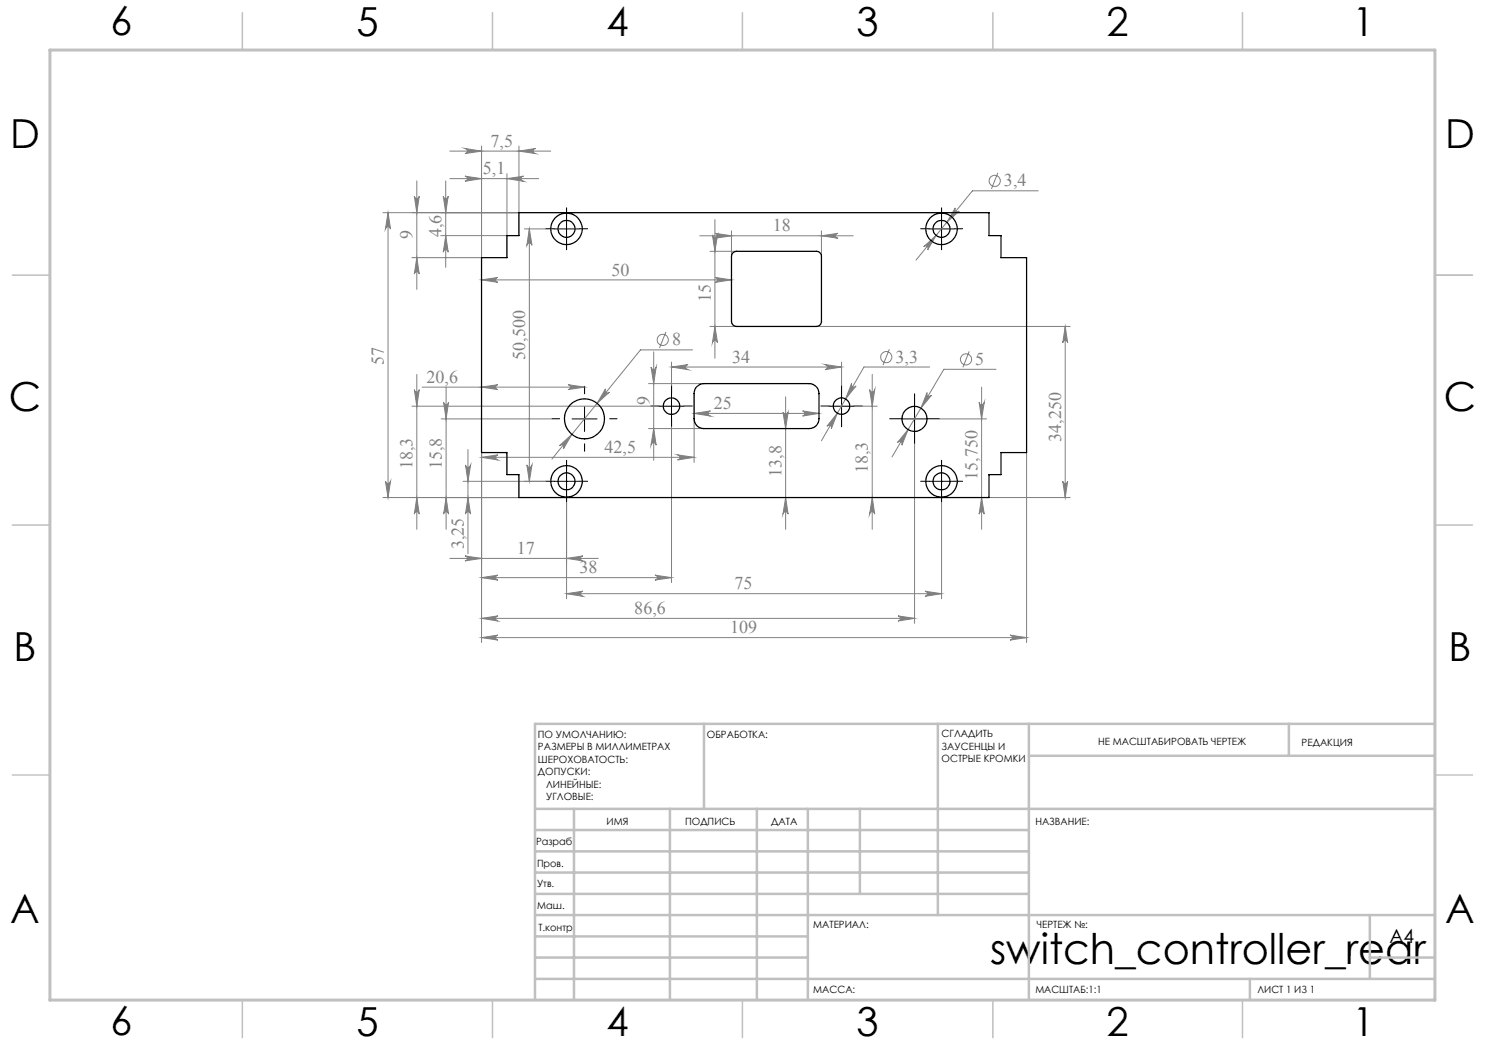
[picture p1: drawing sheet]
<svg xmlns="http://www.w3.org/2000/svg" width="297mm" height="210mm" viewBox="0 0 297 210" stroke-linecap="round" stroke-linejoin="round" font-family="sans-serif">
<g fill="none" stroke="#808080" stroke-width=".2">
<path d="M82.9 39.2a.49 .49 0 0 0 .5 .5 .49 .49 0 0 0 .5-.5l-.5 3.3zM83.4 36.2v21.7M88.7 39.2a.49 .49 0 0 0 .4 .5 .49 .49 0 0 0 .5-.5l-.5 3.3zM89.1 36.2v17.3M90 30.2h20.1M90 35.7h17.7M93 29.7l3.3 .5-3.3 .5a.51 .51 0 0 0 .5-.5 .51 .51 0 0 0-.5-.5zM93 35.2l3.3 .5-3.3 .6a.51 .51 0 0 0 .5-.6 .51 .51 0 0 0-.5-.5zM96.3 29.2v22.3h-13.9M101.4 35.7l3.3-.5a.51 .51 0 0 0-.5 .5 .51 .51 0 0 0 .5 .6zM101.4 34.7v12.4h-13.2M103.8 30.2l3.3-.5a.51 .51 0 0 0-.5 .5 .51 .51 0 0 0 .5 .5z"/>
<path d="M103.8 29.2v13.3h-27.2M199.6 34.6l-1.3 3.2M207.6 38.2h-13.1l-11.3 13.8M77.6 42.5l.5 3.3a.51 .51 0 0 0-.5-.4 .51 .51 0 0 0-.5 .4zM77.6 42.5v57M83.4 51.5l.5 3.3a.49 .49 0 0 0-.5-.5 .49 .49 0 0 0-.5 .5zM89.1 47.1l.5 3.3a.49 .49 0 0 0-.5-.5 .49 .49 0 0 0-.4 .5zM96.3 56h50M96.3 56l3.3-.5a.49 .49 0 0 0-.5 .5 .49 .49 0 0 0 .5 .5zM104.9 45.8h4.2M105.9 45.8l.5 3.3a.51 .51 0 0 0-.5-.5 .51 .51 0 0 0-.5 .5zM105.9 45.8v50.5"/>
<path d="M139.9 47.2h30.7M142 50.3h5.3M142.5 47a.51 .51 0 0 0 .5 .4 .51 .51 0 0 0 .5-.4l-.5 3.3zM143 43.9v27.7M143 46.7l3.3 .5-3.3 .5a.49 .49 0 0 0 .5-.5 .49 .49 0 0 0-.5-.5zM143 55.5l3.3 .5-3.3 .5a.49 .49 0 0 0 .5-.5 .49 .49 0 0 0-.5-.5zM146.3 46.2v5.1M164.3 47.2l3.3-.5a.49 .49 0 0 0-.5 .5 .49 .49 0 0 0 .5 .5zM164.3 46.2v5.1M184.7 49.3l2.5-2.2-1.7 2.9a.5 .5 0 0 0-.1-.7 .5 .5 0 0 0-.7 0zM191.1 41.6a.5 .5 0 0 0 .1 .7 .5 .5 0 0 0 .6-.1l-2.4 2.2zM82.9 77.9a.49 .49 0 0 0 .5 .5 .49 .49 0 0 0 .5-.5l-.5 3.3z"/>
<path d="M83.4 74.9v31M84.4 77.4h32.5M89.2 77.4v28.5M96.3 77.4l3.3-.5a.49 .49 0 0 0-.5 .5 .49 .49 0 0 0 .5 .5zM113.6 76.9l3.3 .5-3.3 .5a.49 .49 0 0 0 .5-.5 .49 .49 0 0 0-.5-.5zM121.1 77.8a.5 .5 0 0 0 .1 .7 .5 .5 0 0 0 .7-.1l-2.5 2.3zM129.7 76.7h11.1M130.2 73.4a.51 .51 0 0 0 .5 .5 .51 .51 0 0 0 .5-.5l-.5 3.3zM130.7 70.4v21.7M133.2 66.4l-1.3 3.2M134.3 72.4v4.7M134.3 73.4h34"/>
<path d="M134.3 73.4l3.3-.5a.51 .51 0 0 0-.5 .5 .51 .51 0 0 0 .5 .5zM138.5 70h-10.4l-17.7 21.8M142 65.3h5.3M143 65.3l.5 3.3a.51 .51 0 0 0-.5-.5 .51 .51 0 0 0-.5 .5zM157.1 79.4v26.5M163.3 65.3h50.7M165 72.9l3.3 .5-3.3 .5a.51 .51 0 0 0 .5-.5 .51 .51 0 0 0-.5-.5zM168.3 72.4v4.7M170.3 76.7a.51 .51 0 0 0 .2 .7 .51 .51 0 0 0 .7-.2l-2.1 2.6zM173.9 77.9a.51 .51 0 0 0 .5 .5 .51 .51 0 0 0 .5-.5l-.5 3.3zM174.4 74.9v31M177.9 69.8l-1.3 3.2"/>
<path d="M185.4 78.5a.51 .51 0 0 0 .2 .7 .51 .51 0 0 0 .7-.2l-2.1 2.6zM185.9 73.4h-13.1l-8.5 14.8M193.9 70.3l-1.3 3.2M196.3 77.4v28.5M199.2 73.9h-10.4l-10.4 17.5M213 65.3l.5 3.3a.49 .49 0 0 0-.5-.5 .49 .49 0 0 0-.5 .5zM213 65.3v34.2M76.6 99.5h27.2M77.1 96.2a.51 .51 0 0 0 .5 .5 .51 .51 0 0 0 .5-.5l-.5 3.3zM82.4 81.2h47.7M83.4 99.5l.5 3.3a.49 .49 0 0 0-.5-.4 .49 .49 0 0 0-.5 .4zM88.2 83.8h22.2"/>
<path d="M88.7 80.5a.49 .49 0 0 0 .5 .5 .49 .49 0 0 0 .5-.5l-.5 3.3zM89.2 99.5l.5 3.3a.49 .49 0 0 0-.5-.4 .49 .49 0 0 0-.5 .4zM92.6 96.3h16.5M93.1 93a.51 .51 0 0 0 .5 .4 .51 .51 0 0 0 .5-.4l-.5 3.3zM93.6 99.5l.5 3.3a.51 .51 0 0 0-.5-.4 .51 .51 0 0 0-.5 .4zM93.6 89.9v20.8M96.3 91.5h42.5M96.3 91.5l3.3-.5a.51 .51 0 0 0-.5 .5 .51 .51 0 0 0 .5 .5zM96.3 90.5v38M105.4 93a.51 .51 0 0 0 .5 .4 .51 .51 0 0 0 .5-.4l-.5 3.3zM111.9 89.1l2.5-2.2-1.7 2.9a.5 .5 0 0 0-.1-.7 .5 .5 0 0 0-.7 0zM129.7 85.7h11.1"/>
<path d="M130.7 85.7l.5 3.3a.51 .51 0 0 0-.5-.5 .51 .51 0 0 0-.5 .5zM134.3 85.4v31.1M135.5 91l3.3 .5-3.3 .5a.51 .51 0 0 0 .5-.5 .51 .51 0 0 0-.5-.5zM138.8 82.7l3.3-.5a.51 .51 0 0 0-.5 .5 .51 .51 0 0 0 .5 .5zM138.8 83.7v8.8M138.8 82.7h25M156.6 82.4a.51 .51 0 0 0 .5 .5 .51 .51 0 0 0 .5-.5l-.5 3.3zM157.1 99.5l.5 3.3a.51 .51 0 0 0-.5-.4 .51 .51 0 0 0-.5 .4zM160.5 82.2l3.3 .5-3.3 .5a.51 .51 0 0 0 .5-.5 .51 .51 0 0 0-.5-.5zM167.5 82.6l-1.2 3.2a.51 .51 0 0 0-.3-.7 .51 .51 0 0 0-.6 .2zM172.4 81.2h3M174.4 99.5l.5 3.3a.51 .51 0 0 0-.5-.4 .51 .51 0 0 0-.5 .4z"/>
<path d="M181.6 85.9l-1.2 3.1a.51 .51 0 0 0-.2-.7 .51 .51 0 0 0-.7 .2zM182.9 88.8v35.9M187.9 83.8h9.4M195.8 80.5a.51 .51 0 0 0 .5 .5 .51 .51 0 0 0 .5-.5l-.5 3.3zM196.3 99.5l.5 3.3a.51 .51 0 0 0-.5-.4 .51 .51 0 0 0-.5 .4zM197.8 99.5h16.2M205.3 90.5v38M212.5 96.2a.49 .49 0 0 0 .5 .5 .49 .49 0 0 0 .5-.5l-.5 3.3zM90 111.7h29.7M93 111.2l3.3 .5-3.3 .5a.49 .49 0 0 0 .5-.5 .49 .49 0 0 0-.5-.5zM96.3 115.5h38M96.3 115.5l3.3-.5a.49 .49 0 0 0-.5 .5 .49 .49 0 0 0 .5 .5z"/>
<path d="M113.3 118.7l3.3-.5a.51 .51 0 0 0-.5 .6 .51 .51 0 0 0 .5 .5zM113.3 111.7l3.3-.5a.49 .49 0 0 0-.5 .5 .49 .49 0 0 0 .5 .5zM113.3 100.5v19.3M113.3 118.7h75M131 115l3.3 .5-3.3 .5a.49 .49 0 0 0 .5-.5 .49 .49 0 0 0-.5-.5zM185 118.2l3.3 .5-3.3 .6a.51 .51 0 0 0 .5-.5 .51 .51 0 0 0-.5-.6zM188.3 100.5v19.3M96.3 127.5l3.3-.5a.49 .49 0 0 0-.5 .5 .49 .49 0 0 0 .5 .5zM96.3 123.7h86.6M96.3 123.7l3.3-.5a.51 .51 0 0 0-.5 .5 .51 .51 0 0 0 .5 .5zM96.3 127.5h109M179.6 123.2l3.3 .5-3.3 .5a.51 .51 0 0 0 .5-.5 .51 .51 0 0 0-.5-.5z"/>
<path d="M202 127l3.3 .5-3.3 .5a.49 .49 0 0 0 .5-.5 .49 .49 0 0 0-.5-.5z"/>
<circle cx="198.9" cy="36.2" r="1.12"/>
<circle cx="132.6" cy="68" r="1.12"/>
<circle cx="177.2" cy="71.4" r="1.12"/>
<circle cx="193.2" cy="71.9" r="1.12"/>
</g>
<g fill="none" stroke="#000" stroke-width=".2" stroke-dasharray="15.2 1.3 1.3 1.3">
<path d="M110.8 45.8h-1.7M113.3 43.3v-1.7M113.3 48.3v1.7M115.8 45.8h1.7M185.8 45.8h-1.7M188.3 43.3v-1.7M188.3 48.3v1.7M190.8 45.8h1.7M116.9 78.8v-1.5M134.3 78.7v-1.6M168.3 78.7v-1.6M110.8 96.3h-1.7"/>
<path d="M111.9 83.8h-1.5M113.3 93.8v-1.7M113.3 98.8v1.7M115.8 96.3h1.7M116.9 88.8v1.5M121.9 83.8h1.5M131.8 81.2h-1.6M134.3 83.7v1.7M136.8 81.2h1.7M165.8 81.2h-1.6M168.3 83.7v1.7M170.8 81.2h1.7"/>
<path d="M180.4 83.8h-2.5M182.9 81.3v-2.5M182.9 86.3v2.5M185.4 83.8h2.5M185.8 96.3h-1.7M188.3 93.8v-1.7M188.3 98.8v1.7M190.8 96.3h1.7"/>
</g>
<g fill="none" stroke="#000" stroke-width=".2">
<path d="M110.8 45.8h5M113.3 43.3v5M185.8 45.8h5M188.3 43.3v5M134.3 78.7v5M168.3 78.7v5M110.8 96.3h5M113.3 93.8v5M114.4 83.8h5M116.9 81.3v5M131.8 81.2h5M165.8 81.2h5"/>
<path d="M180.4 83.8h5M182.9 81.3v5M185.8 96.3h5M188.3 93.8v5"/>
</g>
<path d="M287 55h7.5M287 144.8v55.2h-187.2" fill="none" stroke="#c0c0c0" stroke-width=".2"/>
<g fill="none" stroke="#c0c0c0" stroke-width=".5">
<path d="M140.8 144.8v17M187.6 144.8v38.2M205.8 144.8v55.2M205.8 151.2h81.2M257.8 144.8v6.4M287 144.8h-180v55.2M107 161.8h180M107 178.8h98.8M107 174.5h98.8M107 170.3h98.8M107 166h98.8M114.8 161.8v38.2"/>
<path d="M134 161.8v38.2M151.4 161.8v38.2M161.6 161.8v38.2M172 161.8v17M107 195.8h180M107 191.5h54.6M107 187.3h54.6M107 183h180M250 195.8v4.2M274 191.5h13M274 183v12.8"/>
</g>
<g fill="none" stroke="#c0c0c0" stroke-width=".3">
<path d="M48.5 2.5v7.5M98.5 2.5v7.5M148.5 2.5v7.5M198.6 2.5v7.5M248.5 2.5v7.5M2.5 55h7.5M287 55h7.5M2.5 105h7.5M287 105h7.5M2.5 155h7.5M287 155h7.5M48.5 200v7.5"/>
<path d="M98.5 200v7.5M148.5 200v7.5M198.6 200v7.5M248.5 200v7.5"/>
</g>
<path d="M10 10h277v190h-277z" fill="none" stroke="#c0c0c0" stroke-width=".6"/>
<g fill="#808080">
<path d="M113.6 76.9l3.3 .5-3.3 .5a.49 .49 0 0 0 .5-.5 .49 .49 0 0 0-.5-.5zM96.3 77.4l3.3-.5a.49 .49 0 0 0-.5 .5 .49 .49 0 0 0 .5 .5zM179.6 123.2l3.3 .5-3.3 .5a.51 .51 0 0 0 .5-.5 .51 .51 0 0 0-.5-.5zM96.3 123.7l3.3-.5a.51 .51 0 0 0-.5 .5 .51 .51 0 0 0 .5 .5zM165 72.9l3.3 .5-3.3 .5a.51 .51 0 0 0 .5-.5 .51 .51 0 0 0-.5-.5zM134.3 73.4l3.3-.5a.51 .51 0 0 0-.5 .5 .51 .51 0 0 0 .5 .5zM143 55.5l3.3 .5-3.3 .5a.49 .49 0 0 0 .5-.5 .49 .49 0 0 0-.5-.5zM96.3 56l3.3-.5a.49 .49 0 0 0-.5 .5 .49 .49 0 0 0 .5 .5zM135.5 91l3.3 .5-3.3 .5a.51 .51 0 0 0 .5-.5 .51 .51 0 0 0-.5-.5zM96.3 91.5l3.3-.5a.51 .51 0 0 0-.5 .5 .51 .51 0 0 0 .5 .5zM131 115l3.3 .5-3.3 .5a.49 .49 0 0 0 .5-.5 .49 .49 0 0 0-.5-.5zM96.3 115.5l3.3-.5a.49 .49 0 0 0-.5 .5 .49 .49 0 0 0 .5 .5z"/>
<path d="M96.3 127.5l3.3-.5a.49 .49 0 0 0-.5 .5 .49 .49 0 0 0 .5 .5zM202 127l3.3 .5-3.3 .5a.49 .49 0 0 0 .5-.5 .49 .49 0 0 0-.5-.5zM93 29.7l3.3 .5-3.3 .5a.51 .51 0 0 0 .5-.5 .51 .51 0 0 0-.5-.5zM103.8 30.2l3.3-.5a.51 .51 0 0 0-.5 .5 .51 .51 0 0 0 .5 .5zM93 35.2l3.3 .5-3.3 .6a.51 .51 0 0 0 .5-.6 .51 .51 0 0 0-.5-.5zM101.4 35.7l3.3-.5a.51 .51 0 0 0-.5 .5 .51 .51 0 0 0 .5 .6zM181.6 85.9l-2.1 2.6a.52 .52 0 0 1 .7-.1 .52 .52 0 0 1 .2 .6zM185.4 78.5l-1.2 3.1 2.1-2.6a.52 .52 0 0 1-.7 .2 .52 .52 0 0 1-.2-.7zM111.9 89.1a.5 .5 0 0 1 .7 0 .5 .5 0 0 1 .1 .7l1.7-2.9zM121.1 77.8l-1.7 2.9 2.5-2.3a.5 .5 0 0 1-.7 .1 .5 .5 0 0 1-.1-.7zM113.3 118.7l3.3-.5a.51 .51 0 0 0-.5 .6 .51 .51 0 0 0 .5 .5zM185 118.2l3.3 .5-3.3 .6a.51 .51 0 0 0 .5-.5 .51 .51 0 0 0-.5-.6zM138.8 82.7l3.3-.5a.51 .51 0 0 0-.5 .5 .51 .51 0 0 0 .5 .5zM160.5 82.2l3.3 .5-3.3 .5a.51 .51 0 0 0 .5-.5 .51 .51 0 0 0-.5-.5zM93 111.2l3.3 .5-3.3 .5a.49 .49 0 0 0 .5-.5 .49 .49 0 0 0-.5-.5zM113.3 111.7l3.3-.5a.49 .49 0 0 0-.5 .5 .49 .49 0 0 0 .5 .5zM167.5 82.6l-2.1 2.7a.51 .51 0 0 1 .7-.2 .51 .51 0 0 1 .2 .7zM170.3 76.7l-1.2 3.1 2.1-2.6a.51 .51 0 0 1-.7 .2 .51 .51 0 0 1-.2-.7zM184.7 49.3a.5 .5 0 0 1 .7 0 .5 .5 0 0 1 .1 .7l1.7-2.9zM191.1 41.6l-1.7 2.8 2.4-2.2a.5 .5 0 0 1-.6 .1 .5 .5 0 0 1-.1-.7z"/>
<path d="M143 46.7l3.3 .5-3.3 .5a.49 .49 0 0 0 .5-.5 .49 .49 0 0 0-.5-.5zM164.3 47.2l3.3-.5a.49 .49 0 0 0-.5 .5 .49 .49 0 0 0 .5 .5z"/>
<path d="M77.1 96.2a.51 .51 0 0 0 .5 .5 .51 .51 0 0 0 .5-.5l-.5 3.3zM77.6 42.5l.5 3.3a.51 .51 0 0 0-.5-.4 .51 .51 0 0 0-.5 .4zM93.6 99.5l.5 3.3a.51 .51 0 0 0-.5-.4 .51 .51 0 0 0-.5 .4zM93.1 93a.51 .51 0 0 0 .5 .4 .51 .51 0 0 0 .5-.4l-.5 3.3z"/>
<path d="M82.9 39.2a.49 .49 0 0 0 .5 .5 .49 .49 0 0 0 .5-.5l-.5 3.3zM83.4 51.5l.5 3.3a.49 .49 0 0 0-.5-.5 .49 .49 0 0 0-.5 .5zM88.7 39.2a.49 .49 0 0 0 .4 .5 .49 .49 0 0 0 .5-.5l-.5 3.3zM89.1 47.1l.5 3.3a.49 .49 0 0 0-.5-.5 .49 .49 0 0 0-.4 .5zM105.9 45.8l.5 3.3a.51 .51 0 0 0-.5-.5 .51 .51 0 0 0-.5 .5zM105.4 93a.51 .51 0 0 0 .5 .4 .51 .51 0 0 0 .5-.4l-.5 3.3zM142.5 47a.51 .51 0 0 0 .5 .4 .51 .51 0 0 0 .5-.4l-.5 3.3zM143 65.3l.5 3.3a.51 .51 0 0 0-.5-.5 .51 .51 0 0 0-.5 .5zM130.2 73.4a.51 .51 0 0 0 .5 .5 .51 .51 0 0 0 .5-.5l-.5 3.3zM130.7 85.7l.5 3.3a.51 .51 0 0 0-.5-.5 .51 .51 0 0 0-.5 .5zM88.7 80.5a.49 .49 0 0 0 .5 .5 .49 .49 0 0 0 .5-.5l-.5 3.3zM89.2 99.5l.5 3.3a.49 .49 0 0 0-.5-.4 .49 .49 0 0 0-.5 .4zM173.9 77.9a.51 .51 0 0 0 .5 .5 .51 .51 0 0 0 .5-.5l-.5 3.3zM174.4 99.5l.5 3.3a.51 .51 0 0 0-.5-.4 .51 .51 0 0 0-.5 .4zM195.8 80.5a.51 .51 0 0 0 .5 .5 .51 .51 0 0 0 .5-.5l-.5 3.3zM196.3 99.5l.5 3.3a.51 .51 0 0 0-.5-.4 .51 .51 0 0 0-.5 .4zM156.6 82.4a.51 .51 0 0 0 .5 .5 .51 .51 0 0 0 .5-.5l-.5 3.3zM157.1 99.5l.5 3.3a.51 .51 0 0 0-.5-.4 .51 .51 0 0 0-.5 .4zM213 65.3l.5 3.3a.49 .49 0 0 0-.5-.5 .49 .49 0 0 0-.5 .5zM212.5 96.2a.49 .49 0 0 0 .5 .5 .49 .49 0 0 0 .5-.5l-.5 3.3zM82.9 77.9a.49 .49 0 0 0 .5 .5 .49 .49 0 0 0 .5-.5l-.5 3.3zM83.4 99.5l.5 3.3a.49 .49 0 0 0-.5-.4 .49 .49 0 0 0-.5 .4z"/>
</g>
<g fill="none" stroke="#000" stroke-width=".25">
<path d="M103.8 42.5h94v4.6h2.4v4.4h5.1v39h-5.1v4.4h-2.4v4.6h-94v-4.6h-2.4v-4.4h-5.1v-39h5.1v-4.4h2.4zM146.6 50.6l.7-.3h16a1.02 1.02 0 0 1 1 1v13a1.02 1.02 0 0 1-1 1h-16a1.02 1.02 0 0 1-1-1v-13zM139.4 77.3a1.92 1.92 0 0 1 1.4-.6h21a1.99 1.99 0 0 1 2 2v5a1.93 1.93 0 0 1-2 2h-21a1.93 1.93 0 0 1-2-2v-5a1.91 1.91 0 0 1 .6-1.4z"/>
<circle cx="113.3" cy="45.8" r="3.1"/>
<circle cx="113.3" cy="45.8" r="1.7"/>
<circle cx="188.3" cy="45.8" r="3.1"/>
<circle cx="188.3" cy="45.8" r="1.7"/>
<circle cx="113.3" cy="96.3" r="3.2"/>
<circle cx="113.3" cy="96.3" r="1.7"/>
<circle cx="116.9" cy="83.8" r="4"/>
<circle cx="134.3" cy="81.2" r="1.65"/>
<circle cx="168.3" cy="81.2" r="1.65"/>
<circle cx="182.9" cy="83.8" r="2.51"/>
<circle cx="188.3" cy="96.3" r="3.2"/>
<circle cx="188.3" cy="96.3" r="1.7"/>
</g>
<text font-size="8.5" x="198" y="192.7">switch_controller_rear</text>
<g font-size="8">
<text x="22.1" y="7.1">6</text>
<text x="71.3" y="7.1">5</text>
<text x="121.3" y="7.1">4</text>
<text x="171.3" y="7.1">3</text>
<text x="221.3" y="7.1">2</text>
<text x="270.5" y="7.1">1</text>
<text x="2" y="29.7">D</text>
<text x="289" y="29.7">D</text>
<text x="1.8" y="82.1">C</text>
<text x="288.8" y="82.1">C</text>
<text x="2.7" y="132.1">B</text>
<text x="289.7" y="132.1">B</text>
<text x="2" y="184.7">A</text>
<text x="289" y="184.7">A</text>
<text x="22.1" y="207.1">6</text>
<text x="71.3" y="207.1">5</text>
<text x="121.3" y="207.1">4</text>
<text x="171.3" y="207.1">3</text>
<text x="221.3" y="207.1">2</text>
<text x="270.5" y="207.1">1</text>
</g>
<text font-size="3.9" x="277.9" y="188.5">A4</text>
<g font-size="3.6" fill="#808080">
<text x="98.1" y="29.3">7,5</text>
<text x="96.6" y="34.9">5,1</text>
<text x="200.8" y="37.3">3,4</text>
<text x="82.5" y="47.9" transform="rotate(-90 82.5 47.9)">9</text>
<text x="88.3" y="47.5" transform="rotate(-90 88.3 47.5)">4,6</text>
<text x="154.5" y="46.3">18</text>
<text x="122.3" y="55.1">50</text>
<text x="142.2" y="60.4" transform="rotate(-90 142.2 60.4)">15</text>
<text x="105" y="71.9" transform="rotate(-90 105 71.9)">50,500</text>
<text x="134.4" y="69.1">8</text>
<text x="76.8" y="72.9" transform="rotate(-90 76.8 72.9)">57</text>
<text x="85.3" y="76.6">20,6</text>
<text x="146.5" y="72.5">34</text>
<text x="179.1" y="72.5">3,3</text>
<text x="195.1" y="73">5</text>
<text x="129.9" y="80.9" transform="rotate(-90 129.9 80.9)">9</text>
<text x="142.7" y="81.8">25</text>
<text x="212.2" y="88.4" transform="rotate(-90 212.2 88.4)">34,250</text>
<text x="82.5" y="93.8" transform="rotate(-90 82.5 93.8)">18,3</text>
<text x="88.4" y="93.8" transform="rotate(-90 88.4 93.8)">15,8</text>
<text x="120.9" y="90.6">42,5</text>
<text x="156.3" y="95.3" transform="rotate(-90 156.3 95.3)">13,8</text>
<text x="173.6" y="94.7" transform="rotate(-90 173.6 94.7)">18,3</text>
<text x="195.5" y="95.9" transform="rotate(-90 195.5 95.9)">15,750</text>
<text x="92.8" y="109.8" transform="rotate(-90 92.8 109.8)">3,25</text>
<text x="103.4" y="110.8">17</text>
<text x="115.9" y="114.7">38</text>
<text x="146.9" y="117.9">75</text>
<text x="126.9" y="122.8">86,6</text>
<text x="146" y="126.7">109</text>
</g>
<g font-size="2">
<text x="107.6" y="147.6">ПО УМОЛЧАНИЮ:</text>
<text x="141.4" y="147.6">ОБРАБОТКА:</text>
<text x="188.3" y="147.5">СГЛАДИТЬ</text>
<text x="188.3" y="150">ЗАУСЕНЦЫ И</text>
<text x="219.6" y="149">НЕ МАСШТАБИРОВАТЬ ЧЕРТЕЖ</text>
<text x="260.3" y="149.2">РЕДАКЦИЯ</text>
<text x="107.6" y="150.1">РАЗМЕРЫ В МИЛЛИМЕТРАХ</text>
<text x="107.6" y="152.6">ШЕРОХОВАТОСТЬ:</text>
<text x="107.6" y="155.1">ДОПУСКИ:</text>
<text x="188.3" y="152.5">ОСТРЫЕ КРОМКИ</text>
<text x="109.2" y="157.6">ЛИНЕЙНЫЕ:</text>
<text x="109.2" y="160.1">УГЛОВЫЕ:</text>
<text x="121.3" y="165">ИМЯ</text>
<text x="137" y="164.9">ПОДПИСЬ</text>
<text x="154.2" y="164.9">ДАТА</text>
<text x="207.1" y="164.9">НАЗВАНИЕ:</text>
<text x="107.2" y="169.1">Разраб.</text>
<text x="107.4" y="173.3">Пров.</text>
<text x="107.4" y="177.4">Утв.</text>
<text x="107.5" y="181.8">Маш.</text>
<text x="162.6" y="185.5">МАТЕРИАЛ:</text>
<text x="207.4" y="185.5">ЧЕРТЕЖ №:</text>
<text x="107.7" y="186.1">Т.контр</text>
<text x="162.6" y="198.5">МАССА:</text>
<text x="207.1" y="198.6">МАСШТАБ:1:1</text>
<text x="251.5" y="198.6">ЛИСТ 1 ИЗ 1</text>
</g>
</svg>
